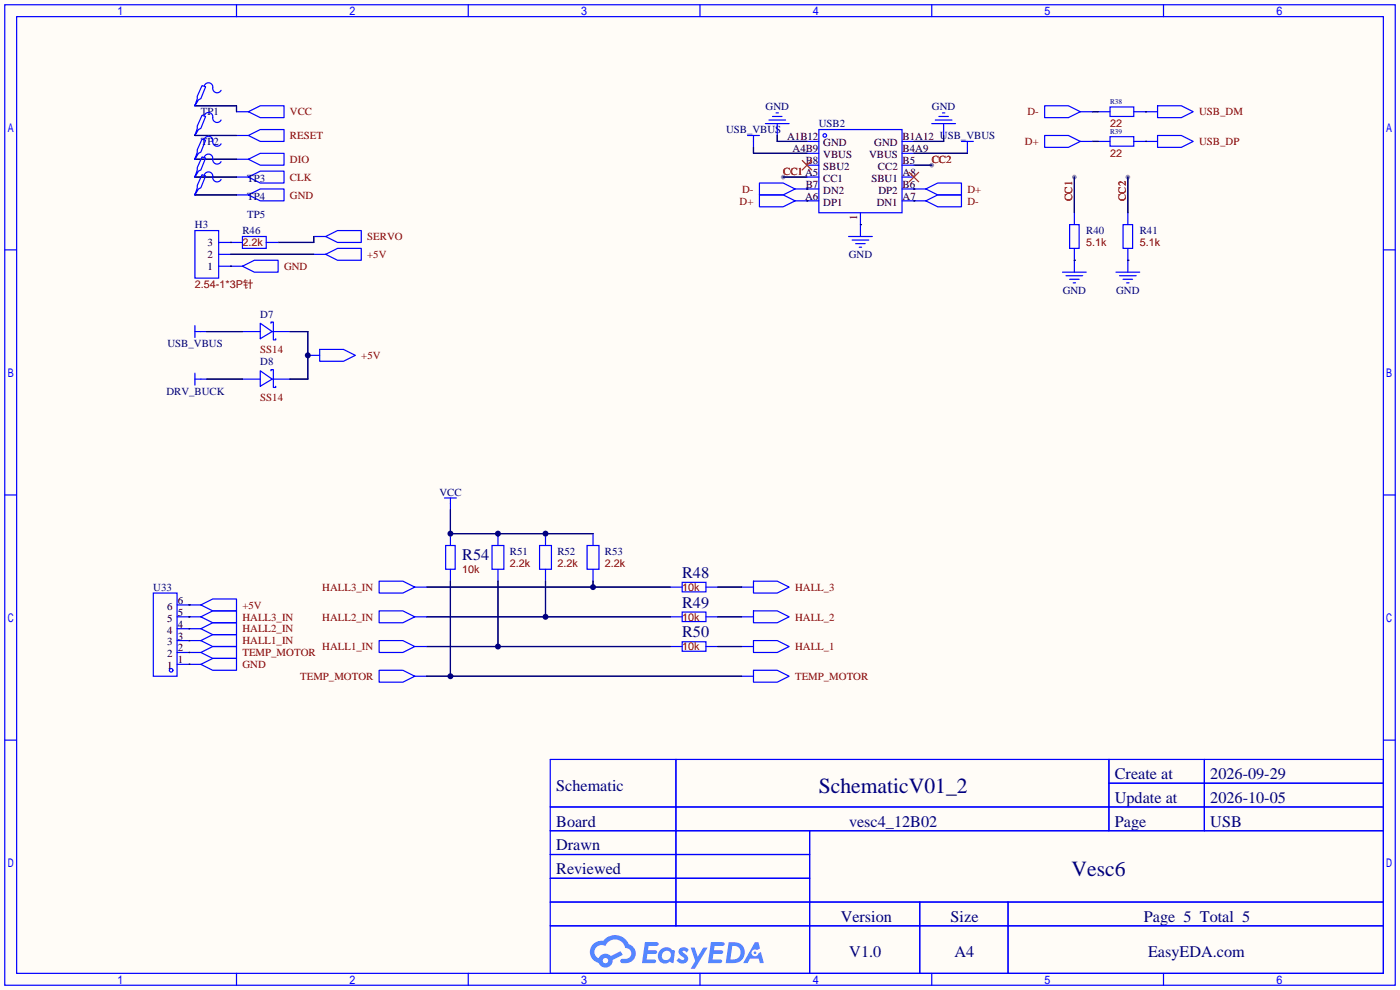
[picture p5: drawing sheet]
<svg xmlns="http://www.w3.org/2000/svg" width="299mm" height="212mm" viewBox="0 0 299 212" stroke-linecap="round" stroke-linejoin="round" font-family="sans-serif">
<path d="M0 0h299.2v211.6h-299.2z" fill="#fffcf7"/>
<g fill="#999">
<circle cx="241" cy="37.8" r=".51"/>
<circle cx="229.6" cy="37.8" r=".51"/>
<circle cx="199.1" cy="35.3" r=".51"/>
<circle cx="167.4" cy="37.8" r=".51"/>
</g>
<g fill="none" stroke="#00f" stroke-width=".25">
<path d="M1 1h297.2v209.6h-297.2zM3.6 3.6h292.1v204.4h-292.1zM50.5 1v2.6M100.1 1v2.6M149.6 1v2.6M199.1 1v2.6M248.7 1v2.6M1 53.4h2.6M295.7 53.4h2.5M1 105.8h2.6M295.7 105.8h2.5M1 158.2h2.6"/>
<path d="M295.7 158.2h2.5M117.6 162.3h178.1v45.7h-178.1zM117.6 172.5h178.1M117.6 177.5h178.1M144.5 162.3v35.6M173 177.5v30.5M237 162.3v15.2M237 167.4h58.7M257.4 162.3v15.2M117.6 182.6h55.4M117.6 192.8h178.1M117.6 187.7h55.4"/>
<path d="M117.6 197.9h178.1M196.6 192.8v15.2M215.4 192.8v15.2M50.5 208v2.6M100.1 208v2.6M149.6 208v2.6M199.1 208v2.6M248.7 208v2.6"/>
</g>
<g fill="#5487ff">
<path d="M145.3 202.7a1.3 1.3 0 0 1 1.9 .3l-.4 .6a.54 .54 0 0 0-.9-.2l.1 .2a1.34 1.34 0 0 1 .9 1.8 1.47 1.47 0 0 1-2.3-.1l.5-.6 .8 .5a.31 .31 0 0 0 .4-.3 .31 .31 0 0 0-.3-.4 1.12 1.12 0 0 1-.7-1.8z"/>
<path d="M147.6 202.5h.9l.6 2 1.2-2h.9l-2.7 4.6h-.9l1-1.7z"/>
<path d="M137.8 201.4h1.7a1.31 1.31 0 0 1 1.2 .2 .4 .4 0 0 1-.3 .5l-1.8 .1-.1 .9h1.6a.4 .4 0 0 1 .4 .4 .4 .4 0 0 1-.5 .4h-1.6l-.2 1.2h1.4a.46 .46 0 0 1 .5 0 .46 .46 0 0 1 .1 .5l-.4 .2h-2.6z"/>
<path d="M151.9 201.4h1.7a1.32 1.32 0 0 1 1.2 .2 .39 .39 0 0 1-.3 .5l-1.8 .1-.1 .9h1.6a.4 .4 0 0 1 .4 .4 .4 .4 0 0 1-.4 .4h-1.7l-.2 1.2h1.4a.46 .46 0 0 1 .5 0 .46 .46 0 0 1 .1 .5l-.4 .2h-2.6z"/>
<path d="M161.3 201.4h.8l.3 1.3-.6 .4a.75 .75 0 0 0-1.1 .3 .75 .75 0 0 0 .5 1 .75 .75 0 0 0 .9-.7l.5-.2 .6 2.3h-.8l-.3-.9h-1.8l-.5 .9h-1z"/>
<path d="M155.7 201.4l-.6 4.4h1.5a2.27 2.27 0 0 0 2.6-2.2 2.27 2.27 0 0 0-2.7-2.2zM156.5 202.1a1.5 1.5 0 0 1 1.8 1.6 1.5 1.5 0 0 1-1.9 1.4h-.3z"/>
<path d="M141.2 203a1.6 1.6 0 0 0-.3 2.3 1.6 1.6 0 0 0 2.3 .2l.7 .3 .3-2.4-.1-.3-.5-.1a1.58 1.58 0 0 0-2.4 0zM141.8 203.5a.98 .98 0 0 1 1.6 .4 .98 .98 0 0 1-1.1 1.3 .94 .94 0 0 1-.9-.7 .94 .94 0 0 1 .4-1z"/>
<path d="M126.8 201.8a2.37 2.37 0 0 0 1.1 4 1.54 1.54 0 0 0 1.8 1 1.54 1.54 0 0 0 1.2-1.6l2.2-1.1-.5-.8-2 1a1.57 1.57 0 0 0-2.7 .5 1.5 1.5 0 0 1-.7-2.1 1.5 1.5 0 0 1 2.2-.5 2.23 2.23 0 0 1 2.3-1.4 2.23 2.23 0 0 1 2 1.8 1.16 1.16 0 0 1 1.2 1.1 1.16 1.16 0 0 1-1.1 1.2h-.7a.47 .47 0 0 0-.5 .4 .47 .47 0 0 0 .4 .5 2.17 2.17 0 0 0 2.5-.9 2.17 2.17 0 0 0-.3-2.7l-.8-.4a3.2 3.2 0 0 0-5.5-.7l-1.1 .1zM128.8 205.3a.6 .6 0 0 1 1.2 0 .6 .6 0 0 1-1.2 0z"/>
<circle cx="161.4" cy="203.6" r=".28"/>
</g>
<g fill="none" stroke="#00f" stroke-width=".25">
<path d="M43.2 18.3l.7 .2-1 2.6-.5 .2-.7 1.3 .5-1.5v-.5zM43.7 18.3a.93 .93 0 0 1 1.1-.6 .93 .93 0 0 1 .7 1.1 .94 .94 0 0 0 .6 1 .94 .94 0 0 0 1.1-.5M41.7 22.4v.2M41.7 28.7v.3M41.7 33.8v.2M41.7 37.6v.2M43.2 24.6l.7 .3-1 2.5-.5 .3-.7 1.3 .5-1.6v-.5zM43.2 29.7l.7 .3-1 2.5-.5 .3-.7 1.2 .5-1.5v-.5zM43.2 33.5l.7 .3-1 2.5-.5 .3-.7 1.2 .5-1.5v-.5zM43.2 37.3l.7 .3-1 2.5-.5 .3-.7 1.3 .5-1.6v-.5zM43.7 24.6a.93 .93 0 0 1 1.1-.5 .93 .93 0 0 1 .7 1 .94 .94 0 0 0 .6 1 .94 .94 0 0 0 1.1-.4M43.7 29.7a.93 .93 0 0 1 1.1-.5 .93 .93 0 0 1 .7 1 .94 .94 0 0 0 .6 1 .94 .94 0 0 0 1.1-.5"/>
<path d="M43.7 33.5a.93 .93 0 0 1 1.1-.5 .93 .93 0 0 1 .7 1 .94 .94 0 0 0 .6 1 .94 .94 0 0 0 1.1-.5M43.7 37.3a.93 .93 0 0 1 1.1-.5 .93 .93 0 0 1 .7 1 .94 .94 0 0 0 .6 1 .94 .94 0 0 0 1.1-.4M50.5 29h2.6M50.5 23.9h2.6M50.5 37.8h2.6M50.5 34h2.6M53.1 34l2.5-1.2h5.1v2.5h-5.1zM53.1 37.8l2.5-1.2h5.1v2.5h-5.1zM53.1 23.9l2.5-1.3h5.1v2.5h-5.1zM53.1 29l2.5-1.3h5.1v2.5h-5.1zM159.8 29h2.5M161 29v2.5"/>
<path d="M162.3 39.1h5.1l2.5 1.3-2.5 1.3h-5.1zM163.6 26.4h5.1M164.3 25.7h3.6M165.1 24.9h2M165.9 24.1h.5M166.1 26.4v2.6M172.5 30.2h2.5M172.5 32.8h2.5M172.5 35.3h2.5M172.5 37.8h2.5M175 27.7h17.8v17.8h-17.8zM192.8 30.2h2.5"/>
<path d="M192.8 32.8h2.5M192.8 35.3h2.5M192.8 37.8h2.5M199.1 26.4h5.1M199.9 25.7h3.6M200.7 24.9h2M201.4 24.1h.5M201.7 26.4v2.6M205.5 30.2h2.5M206.8 30.2v2.6M223.3 22.6h5l2.6 1.3-2.6 1.2h-5zM223.3 29h5l2.6 1.2-2.6 1.3h-5z"/>
<path d="M230.9 30.2h2.5M230.9 23.9h2.5M234.7 30.2h2.5M234.7 23.9h2.5M237.2 22.9h5.1v2h-5.1zM237.2 29.2h5.1v2h-5.1zM242.3 30.2h5.1M242.3 23.9h5.1M247.4 22.6h5.1l2.5 1.3-2.5 1.2h-5.1zM247.4 29h5.1l2.5 1.2-2.5 1.3h-5.1zM41.7 49.3h5v10.1h-5zM41.7 41.4v.3"/>
<path d="M46.7 51.8h5.1M46.7 56.9h5.1M46.7 54.4h2.6M50.5 41.7h2.6M51.8 50.5h5.1v2.6h-5.1zM51.8 56.9l2.6-1.3h5v2.6h-5zM53.1 41.7l2.5-1.3h5.1v2.5h-5.1zM56.9 51.8h2.5M67.1 54.4h2.5M67.1 50.5h2.5M69.6 54.4l2.5-1.3h5.1v2.5h-5.1zM69.6 50.5l2.5-1.2h5.1v2.5h-5.1z"/>
<path d="M162.3 41.7h5.1l2.5 1.2-2.5 1.3h-5.1zM169.9 40.4h5.1M169.9 42.9h5.1M181.4 50.5h5M182.1 51.3h3.6M182.9 52.1h2M183.6 52.8h.5M183.9 45.5v5M192.8 40.4h5.1M192.8 42.9h5.1M197.9 40.4l2.5-1.3h5.1v2.6h-5.1zM197.9 42.9l2.5-1.2h5.1v2.5h-5.1z"/>
<path d="M227.1 58.2h5.1M227.8 58.9h3.6M228.6 48h2v5.1h-2zM228.6 59.7h2M229.6 45.5v2.5M229.6 53.1v5.1M238.5 58.2h5.1M239.3 58.9h3.5M240 48h2.1v5.1h-2.1zM240 59.7h2.1M241 45.5v2.5M241 53.1v5.1"/>
<path d="M41.7 70.9h2.5M41.7 69.6v2.5M41.7 79.8v2.5M51.8 70.9h3.8M55.6 69.1l2.6 1.8-2.6 1.5zM55.6 79.2l2.6 1.8-2.6 1.5zM57.9 69.1v-.3h.5v3.8h.5v-.2M57.9 79.2v-.2h.5v3.8h.5v-.3M58.2 70.9h3.8M65.8 75.9h2.5M68.3 74.7h5.1l2.5 1.2-2.5 1.3h-5.1zM229.4 60.5h.5"/>
<path d="M240.8 60.5h.5M41.7 81h2.5M51.8 81h3.8M58.2 81h3.8M95 106.4h2.5M95.2 116.6h2.1v5.1h-2.1zM96.3 106.4v2.6M96.3 114v2.6M105.2 116.6h2.5v5.1h-2.5zM106.4 114v2.6M115.3 116.6h2.6v5.1h-2.6zM116.6 114v2.6"/>
<path d="M125.5 116.6h2.5v5.1h-2.5zM126.7 114v2.6M32.8 126.7h5v17.8h-5zM37.8 131.8h5.1M37.8 139.4h5.1M37.8 136.9h5.1M37.8 134.4h5.1M37.8 129.3h5.1M42.9 131.8l2.6-1.2h5v2.5h-5zM42.9 134.4l2.6-1.3h5v2.5h-5zM42.9 136.9l2.6-1.3h5v2.6h-5zM42.9 139.4l2.6-1.2h5v2.5h-5z"/>
<path d="M42.9 129.3l2.6-1.3h5v2.6h-5zM81 136.9h5.1l2.5 1.3-2.5 1.2h-5.1zM81 130.6h5.1l2.5 1.2-2.5 1.3h-5.1zM81 124.2h5.1l2.5 1.3-2.5 1.2h-5.1zM88.6 125.5h2.6M88.6 131.8h2.6M88.6 138.2h2.6M96.3 121.7v2.5M106.4 121.7v2.5M116.6 121.7v2.5M126.7 121.7v2.5M143.3 125.5h2.5"/>
<path d="M143.3 131.8h2.5M143.3 138.2h2.5M145.8 124.5h5.1v2h-5.1zM145.8 130.8h5.1v2h-5.1zM145.8 137.2h5.1v2h-5.1zM150.9 125.5h2.5M150.9 131.8h2.5M150.9 138.2h2.5M158.5 125.5h2.5M158.5 131.8h2.5M158.5 138.2h2.5M161 124.2h5.1l2.6 1.3-2.6 1.2h-5.1z"/>
<path d="M161 130.6h5.1l2.6 1.2-2.6 1.3h-5.1zM161 136.9h5.1l2.6 1.3-2.6 1.2h-5.1zM37.8 142h5.1M42.9 142l2.6-1.3h5v2.6h-5zM81 143.3h5.1l2.5 1.2-2.5 1.3h-5.1zM88.6 144.5h2.6M158.5 144.5h2.5M161 143.3h5.1l2.6 1.2-2.6 1.3h-5.1z"/>
<circle cx="176.3" cy="29" r=".38"/>
<circle cx="36.6" cy="143.3" r=".38"/>
</g>
<g fill="none" stroke="#000080" stroke-width=".25">
<path d="M41.7 37.8h8.8M41.7 22.6h8.8v1.3M41.7 29h8.8M41.7 34h8.8M161 31.5v1.3h11.5M166.1 29v1.2h6.4M167.4 37.8h5.1M195.3 35.3h3.8M195.3 32.8h11.5M201.7 29v1.2h-6.4M229.6 37.8v7.7M233.4 23.9h1.3"/>
<path d="M233.4 30.2h1.3M241 37.8v7.7M244.9 23.9h.1M244.9 30.2h.1M41.7 41.7h8.8M49.3 56.9h.1M49.3 51.8h.1M49.3 54.4h17.8M67.1 50.5v1.3h-7.7M172.5 42.9h.1M172.5 40.4h.1M183.9 48h.1"/>
<path d="M195.3 40.4h.1M195.3 42.9h.1M229.6 55.6h.1M241 55.6h.1M44.2 70.9h7.6M62 70.9h3.8v10.1h-3.8M44.2 81h7.6M96.3 109v5h30.4M40.4 131.8h.1M40.4 134.4h.1M40.4 136.9h.1M40.4 139.4h.1"/>
<path d="M40.4 129.3h.1M91.2 125.5h52.1M91.2 131.8h52.1M91.2 138.2h52.1M96.3 124.2v20.3M106.4 124.2v14M116.6 124.2v7.6M126.7 124.2v1.3M153.4 125.5h5.1M153.4 131.8h5.1M153.4 138.2h5.1M40.4 142h.1"/>
<path d="M91.2 144.5h67.3"/>
</g>
<path d="M171.4 34.3l2.1 2M173.5 34.3l-2.1 2M194.3 36.8l2 2.1M196.3 36.8l-2 2.1" fill="none" stroke="#f00" stroke-width=".25"/>
<g fill="#000080">
<circle cx="65.8" cy="75.9" r=".63"/>
<circle cx="126.7" cy="125.5" r=".63"/>
<circle cx="116.6" cy="131.8" r=".63"/>
<circle cx="106.4" cy="138.2" r=".63"/>
<circle cx="96.3" cy="144.5" r=".63"/>
<circle cx="96.3" cy="114" r=".63"/>
<circle cx="106.4" cy="114" r=".63"/>
<circle cx="116.6" cy="114" r=".63"/>
</g>
<g font-size="4.6" fill="#000080">
<text x="175" y="169.4">SchematicV01_2</text>
<text x="229" y="187.2">Vesc6</text>
</g>
<g font-size="3.5" fill="#000080">
<text x="98.8" y="119.7">R54</text>
<text x="145.8" y="123.5">R48</text>
<text x="145.8" y="129.9">R49</text>
<text x="145.8" y="136.2">R50</text>
<text x="238.3" y="166.5">Create at</text>
<text x="258.7" y="166.5">2026-09-29</text>
<text x="118.9" y="169.1">Schematic</text>
<text x="238.3" y="171.6">Update at</text>
<text x="258.7" y="171.6">2026-10-05</text>
<text x="118.9" y="176.7">Board</text>
<text x="181.5" y="176.7">vesc4_12B02</text>
<text x="238.3" y="176.7">Page</text>
<text x="258.7" y="176.7">USB</text>
<text x="118.9" y="181.8">Drawn</text>
<text x="118.9" y="186.8">Reviewed</text>
<text x="179.7" y="197">Version</text>
<text x="203.2" y="197">Size</text>
<text x="244.5" y="197">Page 5 Total 5</text>
<text x="181.5" y="204.6">V1.0</text>
<text x="204" y="204.6">A4</text>
<text x="245.4" y="204.6">EasyEDA.com</text>
</g>
<g font-size="2.3" fill="#000080">
<text x="163.6" y="23.4">GND</text>
<text x="199.2" y="23.4">GND</text>
<text x="42.9" y="24.7">TP1</text>
<text x="155.2" y="28.5">USB_VBUS</text>
<text x="175" y="27.2">USB2</text>
<text x="42.9" y="31">TP2</text>
<text x="52.8" y="38.9">TP3</text>
<text x="52.8" y="42.7">TP4</text>
<text x="52.8" y="46.5">TP5</text>
<text x="41.7" y="48.8">H3</text>
<text x="51.8" y="50.1">R46</text>
<text x="232.2" y="50.1">R40</text>
<text x="243.6" y="50.1">R41</text>
<text x="181.4" y="55.2">GND</text>
<text x="227.1" y="62.8">GND</text>
<text x="238.6" y="62.8">GND</text>
<text x="55.6" y="67.9">D7</text>
<text x="35.8" y="74.2">USB_VBUS</text>
<text x="55.6" y="78">D8</text>
<text x="35.6" y="84.4">DRV_BUCK</text>
<text x="93.9" y="106">VCC</text>
<text x="109" y="118.7">R51</text>
<text x="119.1" y="118.7">R52</text>
<text x="129.3" y="118.7">R53</text>
<text x="32.8" y="126.3">U33</text>
</g>
<g font-size="2.3" fill="#800000">
<text x="62" y="24.7">VCC</text>
<text x="62" y="29.8">RESET</text>
<text x="219.6" y="24.7">D-</text>
<text x="237.2" y="27.2">22</text>
<text x="256.3" y="24.7">USB_DM</text>
<text x="62" y="34.8">DIO</text>
<text x="199.1" y="34.8">CC2</text>
<text x="219" y="31">D+</text>
<text x="237.2" y="33.6">22</text>
<text x="256.3" y="31">USB_DP</text>
<text x="62" y="38.7">CLK</text>
<text x="158.6" y="41.2">D-</text>
<text x="167.4" y="37.4">CC1 A5</text>
<text x="206.8" y="41.2">D+</text>
<text x="62" y="42.5">GND</text>
<text x="158.1" y="43.7">D+</text>
<text x="206.8" y="43.7">D-</text>
<text x="229.2" y="42.9" transform="rotate(-90 229.2 42.9)">CC1</text>
<text x="240.6" y="42.9" transform="rotate(-90 240.6 42.9)">CC2</text>
<text x="51.8" y="52.6">2.2k</text>
<text x="78.5" y="51.4">SERVO</text>
<text x="232.2" y="52.6">5.1k</text>
<text x="243.6" y="52.6">5.1k</text>
<text x="60.7" y="57.7">GND</text>
<text x="78.5" y="55.2">+5V</text>
<text x="41.7" y="61.5">2.54-1*3P针</text>
<text x="55.6" y="75.5">SS14</text>
<text x="77.2" y="76.8">+5V</text>
<text x="55.6" y="85.6">SS14</text>
<text x="98.8" y="122.5">10k</text>
<text x="109" y="121.2">2.2k</text>
<text x="119.1" y="121.2">2.2k</text>
<text x="129.3" y="121.2">2.2k</text>
<text x="51.8" y="130.1">+5V</text>
<text x="68.9" y="126.3">HALL3_IN</text>
<text x="145.8" y="126.3">10k</text>
<text x="169.9" y="126.3">HALL_3</text>
<text x="51.8" y="132.6">HALL3_IN</text>
<text x="51.8" y="135.2">HALL2_IN</text>
<text x="51.8" y="137.7">HALL1_IN</text>
<text x="68.9" y="132.6">HALL2_IN</text>
<text x="145.8" y="132.6">10k</text>
<text x="169.9" y="132.6">HALL_2</text>
<text x="51.8" y="140.3">TEMP_MOTOR</text>
<text x="51.8" y="142.8">GND</text>
<text x="68.9" y="139">HALL1_IN</text>
<text x="145.8" y="139">10k</text>
<text x="169.9" y="139">HALL_1</text>
<text x="64.1" y="145.3">TEMP_MOTOR</text>
<text x="169.9" y="145.3">TEMP_MOTOR</text>
</g>
<g font-size="2.3">
<text x="168.2" y="30">A1B12</text>
<text x="192.9" y="30">B1A12 USB_VBUS</text>
<text x="169.4" y="32.5">A4B9</text>
<text x="172.2" y="35.1">B8</text>
<text x="175.9" y="31.3">GND</text>
<text x="175.9" y="33.8">VBUS</text>
<text x="185.7" y="33.8">VBUS</text>
<text x="186.9" y="31.3">GND</text>
<text x="192.9" y="35.1">B5</text>
<text x="192.9" y="32.5">B4A9</text>
<text x="172.2" y="40.2">B7</text>
<text x="175.9" y="36.3">SBU2</text>
<text x="175.9" y="38.9">CC1</text>
<text x="175.9" y="41.4">DN2</text>
<text x="186.2" y="38.9">SBU1</text>
<text x="187.6" y="36.3">CC2</text>
<text x="187.8" y="41.4">DP2</text>
<text x="192.9" y="40.2">B6</text>
<text x="192.9" y="37.6">A8</text>
<text x="172.1" y="42.7">A6</text>
<text x="175.9" y="44">DP1</text>
<text x="183.2" y="47.1" transform="rotate(-90 183.2 47.1)">1</text>
<text x="187.4" y="44">DN1</text>
<text x="192.9" y="42.7">A7</text>
<text x="44.3" y="52.6">3</text>
<text x="44.3" y="57.7">1</text>
<text x="44.3" y="55.1">2</text>
<text x="35.8" y="130.3">6</text>
<text x="38" y="131.6">5</text>
<text x="38" y="129.1">6</text>
<text x="35.8" y="137.9">3</text>
<text x="35.8" y="135.4">4</text>
<text x="35.8" y="132.9">5</text>
<text x="38" y="136.7">3</text>
<text x="38" y="134.1">4</text>
<text x="35.8" y="143">1</text>
<text x="35.8" y="140.5">2</text>
<text x="38" y="141.8">1</text>
<text x="38" y="139.2">2</text>
</g>
<g font-size="1.6" fill="#000080">
<text x="237.2" y="22.3">R38</text>
<text x="237.2" y="28.6">R39</text>
</g>
</svg>
